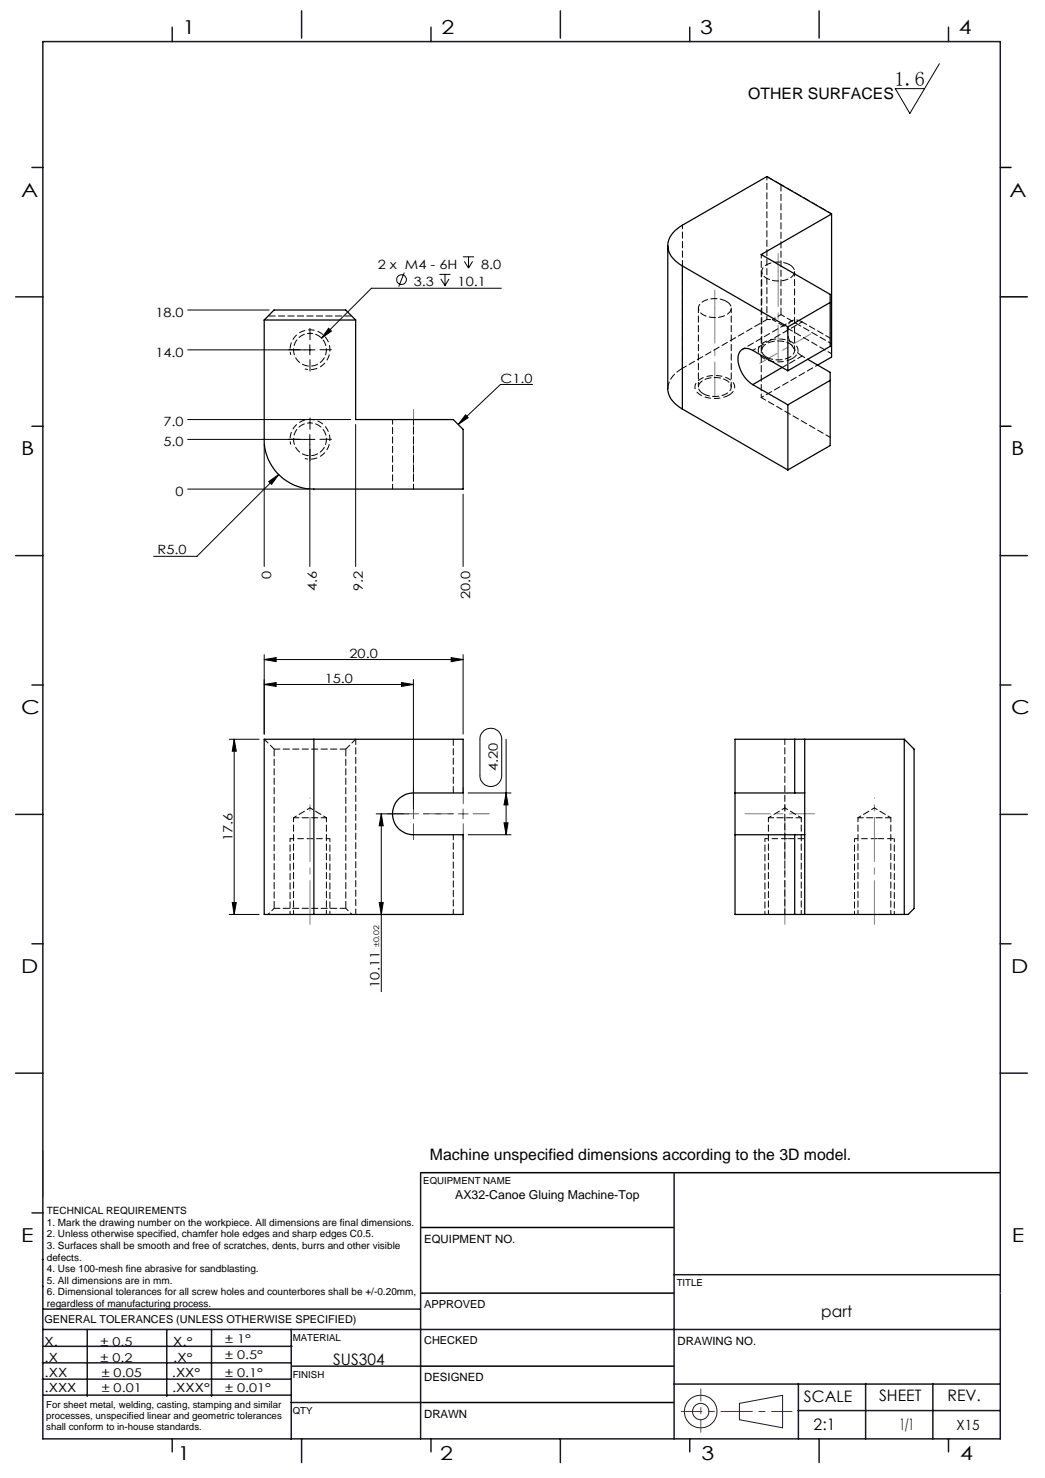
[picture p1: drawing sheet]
<svg xmlns="http://www.w3.org/2000/svg" width="210mm" height="297mm" viewBox="0 0 210 297" stroke-linecap="round" stroke-linejoin="round" font-family="sans-serif">
<g fill="none" stroke="#191924" stroke-width=".2">
<path d="M8.6 231.2v9.4M148.6 282l8.7-1.6v6.5l-8.7-1.6z"/>
<circle cx="140.8" cy="283.7" r="3.3"/>
<circle cx="140.8" cy="283.7" r="1.64"/>
</g>
<path d="M201 33.7h2.2M201 59.7h5.4M201 85.7h2.2M84.5 235.7h116.5M84.6 259.9h50.9M84.6 246.7h50.9M84.6 274.5h50.9M84.5 281.8h51" fill="none" stroke="#000" stroke-width=".3"/>
<path d="M136.9 283.6h22.3" fill="none" stroke="#f00" stroke-width=".2" stroke-dasharray="6.3 1.3 1.3 1.3" stroke-dashoffset="2.2"/>
<path d="M140.8 287.8v-8.7" fill="none" stroke="#f00" stroke-width=".2" stroke-dasharray="6.3 1.3 1.3 1.3" stroke-dashoffset="3.9"/>
<g fill="none" stroke="#191924" stroke-width=".3">
<path d="M8.6 8.4h192.4v280.7h-192.4zM34.6 5.5v2.9M60.6 2.2v5.5M86.6 5.5v2.9M112.6 2.2v5.5M138.6 5.5v2.9M164.6 2.2v5.5M190.6 5.5v2.9M6.4 33.7h2.2M3.1 59.7h5.5M6.4 85.7h2.2M3.1 111.7h5.5"/>
<path d="M201 111.7h5.4M6.4 137.7h2.2M201 137.7h2.2M3.1 163.7h5.5M201 163.7h5.4M6.4 189.6h2.2M201 189.6h2.2M3.1 215.6h5.5M201 215.6h5.4M84.5 235.7v53.4M135.5 235.7v53.4M6.4 243.7h2.2"/>
<path d="M8.5 253.1h.1M8.6 258.5h.1M135.5 256.1h65.5M8.5 277.1h49.9M8.5 273.9h49.9M8.6 267.2h192.4M8.6 263.1h75.9M8.8 270.5h49.9M17.5 267.2v13.4M33.5 267.2v13.4M42.5 267.2v13.4M58.5 267.2v22"/>
<path d="M58.6 274.5h26M135.5 278.1h65.5M160.4 278v11.1M174 278v11.1M187.5 278v11.1M8.8 280.3h49.7M34.6 289.1v2.6M58.5 281.8h26M60.6 289.1v4.8M86.6 289.1v2.6M112.6 289.1v4.8M138.6 289.1v2.6"/>
<path d="M160.4 283.5h40.5M164.6 289.1v4.8M190.6 289.1v2.6"/>
</g>
<path d="M201 259.9h.1" fill="none" stroke="#c0c0c0" stroke-width=".2"/>
<g fill="none" stroke="#000" stroke-width=".2">
<path d="M188.8 12.8l-6 10-2.9-5h5.9M81.2 54.8l-1.1 2.8M88.3 55.1h2.2M88.6 56.1l.8 1.3M89.4 55.1v2.3M90.2 56.1l-.8 1.3M93 51.6h2.3M93.3 52.5l.9 1.4M94.2 51.6v2.3M95 52.5l-.8 1.4M100.8 57.9h-26.2l-10 10.1M37.7 70.3h25.6"/>
<path d="M37.7 62.3h16.4M62.3 69.3v2M66 66l.6 .5-2 1.5zM107 77.3h-6.4l-8.5 8M37.7 88.3h25.6M37.7 98.3h24.4M37.7 84.3h32.8M53.1 89.3v24.5M54 96.8l2-1.4-1.4 1.9zM56 95.4l-16.4 16.4h-8.7M62.3 87.3v26.5M71.5 85.3v28.5"/>
<path d="M93.1 99.3v14.5M93.6 83.4l.5 .5-2 1.4zM53.1 132.5l2.4-.4v.9zM53.1 131.5v16M53.1 132.5h40M53.1 137.5l2.4-.3v.7zM53.1 137.5h30M80.7 137.2l2.4 .3-2.4 .4zM83.1 136.6v26M90.7 132.1l2.4 .4-2.4 .5zM93.1 131.5v16M46.1 148.6h6"/>
<path d="M47.1 148.6l.4 2.4h-.8zM47.1 148.6v35.2M94.1 159.3h8.6M97.2 146.8a2.21 2.21 0 0 1 2.4-.3 2.21 2.21 0 0 1 1.2 2.1v7.3a2.19 2.19 0 0 1-2.2 2.1 2.19 2.19 0 0 1-2.2-2.1v-7.3a2.14 2.14 0 0 1 .8-1.8zM101.7 159.3l.4 2.4h-.8zM101.7 148.6v19.1M75.6 163.5h6.5M76.6 163.5l.4 2.4h-.8zM76.6 163.5v35.8M94.1 167.7h8.6M101.3 165.3h.8l-.4 2.4zM46.1 183.8h6"/>
<path d="M46.7 181.4h.8l-.4 2.4zM76.2 181.4h.8l-.4 2.4z"/>
<circle cx="80.7" cy="56.2" r=".98"/>
</g>
<path d="M61.3 74.1a4 4 0 0 0 5-3.5 4 4 0 0 0-4.4-4.3 4 4 0 0 0-3.5 5M61.3 92.1a4 4 0 0 0 5-3.5 4 4 0 0 0-4.4-4.3 4 4 0 0 0-3.5 5" fill="none" stroke="#000" stroke-width=".2" stroke-dasharray="1.3 .6" stroke-dashoffset=".6" stroke-linecap="butt"/>
<path d="M146.5 79.4a1.71 1.71 0 0 0 1.1-1.6 1.71 1.71 0 0 0-1-1.6 5.9 5.9 0 0 0-6.5 .5 1.69 1.69 0 0 0 .8 2.8 6.3 6.3 0 0 0 5.6-.1M159.2 72.1a1.71 1.71 0 0 0 1.2-1.6 1.71 1.71 0 0 0-1.1-1.7 5.9 5.9 0 0 0-6.5 .6 1.69 1.69 0 0 0 .8 2.7 6.3 6.3 0 0 0 5.6 0" fill="none" stroke="#000" stroke-width=".2" stroke-dasharray="1.3 .6" stroke-dashoffset=".1" stroke-linecap="butt"/>
<path d="M158.2 168.5h3.5M176.2 168.5h3.5" fill="none" stroke="#000" stroke-width=".2" stroke-dasharray="1.3 .6" stroke-dashoffset="-.2" stroke-linecap="butt"/>
<path d="M153.7 168.5h4M171.7 168.5h4" fill="none" stroke="#000" stroke-width=".2" stroke-dasharray="1.3 .6" stroke-dashoffset=".5" stroke-linecap="butt"/>
<path d="M58.3 168.5h8" fill="none" stroke="#000" stroke-width=".2" stroke-dasharray="1.3 .6" stroke-dashoffset=".4" stroke-linecap="butt"/>
<g fill="none" stroke="#000" stroke-width=".2" stroke-dasharray="1.3 .6" stroke-dashoffset=".6">
<path d="M154.1 64.2h1.1M155.2 64.2l1.7-1M159.1 64.5l-9.9 5.7M161.2 64.7l-9.9 5.7M58.3 168.5v15.2M62.3 162.3l-3.3 2M65.6 164.3l-3.3-2M153.7 168.5v15.2M157.7 162.3l-3.3 2M161 164.3l-3.3-2M171.7 168.5v15.2M175.7 162.3l-3.3 2"/>
<path d="M179 164.3l-3.3-2M66.3 183.7v-15.2M179.7 183.7v-15.2"/>
</g>
<path d="M156.9 37.1l-2.8-1.6M156.9 63.2v-26.1M91.1 148.5v10.8M58.3 168.5h.1M157.7 168.5h.5M175.7 168.5h.5" fill="none" stroke="#000" stroke-width=".2" stroke-dasharray="1.3 .6"/>
<path d="M60.3 70.3h-2.3M62.3 68.3v-2.3M62.3 72.3v2.3M64.3 70.3h2.3M60.3 88.3h-2.3M62.3 86.3v-2.3M62.3 90.3v2.3M64.3 88.3h2.3" fill="none" stroke="#000" stroke-width=".2" stroke-dasharray="15.2 1.3 1.3 1.3"/>
<path d="M81.1 163.5h-3.2M83.1 163.5h1M83.1 163.5v-1M83.1 163.5h-1M83.1 163.5v1M83.1 161.5v-3.2M83.1 165.5v3.2M85.1 163.5h3.2M91.1 163.5h-3.2M93.1 161.5v-3.2M93.1 165.5v3.2M95.1 163.5h3.2" fill="none" stroke="#808000" stroke-width=".2" stroke-dasharray="15.2 1.3 1.3 1.3"/>
<path d="M91.1 163.5h-6" fill="none" stroke="#808000" stroke-width=".2" stroke-dasharray="15.2 1.3 1.3 1.3" stroke-dashoffset="14.1"/>
<path d="M92.1 163.5h2M93.1 162.6v1.9" fill="none" stroke="#808000" stroke-width=".2"/>
<path d="M83.1 82.3v14M163.7 163.5h-14" fill="none" stroke="#808080" stroke-width=".2" stroke-dasharray="15.2 1.3 1.3 1.3" stroke-dashoffset="10.1"/>
<path d="M162.9 67.1l-10.2 5.9" fill="none" stroke="#808080" stroke-width=".2" stroke-dasharray="15.2 1.3 1.3 1.3" stroke-dashoffset="11.2"/>
<path d="M156.4 54.6v-3.7M143.6 61.9v-3.6" fill="none" stroke="#808080" stroke-width=".2" stroke-dasharray="15.2 1.3 1.3 1.3"/>
<path d="M156.4 54.6v17.8M143.6 61.9v17.9" fill="none" stroke="#808080" stroke-width=".2" stroke-dasharray="15.2 1.3 1.3 1.3" stroke-dashoffset="8.2"/>
<path d="M62.3 164.3v-4M157.7 164.3v-4M175.7 164.3v-4" fill="none" stroke="#808080" stroke-width=".2" stroke-dasharray="15.2 1.3 1.3 1.3" stroke-dashoffset="15.2"/>
<path d="M62.3 164.3v21.4M157.7 164.3v21.4M175.7 164.3v21.4" fill="none" stroke="#808080" stroke-width=".2" stroke-dasharray="15.2 1.3 1.3 1.3" stroke-dashoffset="6.4"/>
<g fill="#000">
<path d="M54 96.8l.6 .5 1.4-1.9zM66 66l-1.4 2 2-1.5zM93.6 83.4l.5 .5-2 1.4z"/>
<path d="M53.1 137.5l2.4-.3v.7zM80.7 137.2l2.4 .3-2.4 .4z"/>
<path d="M90.7 132.1l2.4 .4-2.4 .5zM53.1 132.5l2.4-.4v.9z"/>
<path d="M76.6 163.5l.4 2.4h-.8zM76.2 181.4h.8l-.4 2.4zM101.7 159.3l.4 2.4h-.8zM101.3 165.3h.8l-.4 2.4z"/>
<path d="M46.7 181.4h.8l-.4 2.4zM47.1 148.6l.4 2.4h-.8z"/>
</g>
<g fill="none" stroke="#000" stroke-width=".25">
<path d="M134.2 49.4v28.7a4.9 4.9 0 0 0 2.9 4.1M137.1 53.4v28.8M137.1 53.4l21.2 12.3M167.1 43l-13-7.5-17 9.8a4.7 4.7 0 0 0-2.8 4.8 5.6 5.6 0 0 0 2.8 3.3M167.1 43l-14.1 8.1 13.8 8.1v10.4l-8.5 4.9M167.1 43v28.8l-2.8 1.6M53.1 64.3v24a9.9 9.9 0 0 0 10 10h30v-12l-2-2h-19.6v-20M53.1 64.3l2-2h14.4l2 2M53.1 64.3h18.4M151.3 77.3l7 4M157.2 73.8l-5.9 3.5M158.3 74.5l-7-4.1a1.84 1.84 0 0 0-2.2-.1 1.84 1.84 0 0 0-.8 2.1 6.6 6.6 0 0 0 3 4.9"/>
<path d="M158.3 65.7v8.8M162.3 72.2l4.5 2.6v14.7l-8.5 4.9M166.8 60.8l-8.5 4.9M166.8 76.4l-8.5 4.9M137.1 82.2l21.2 12.2M158.3 81.3v13.1M63.1 148.6h30v10.7h-10a4.2 4.2 0 0 0-4.2 4.2 4.2 4.2 0 0 0 4.2 4.2h10v16.1h-30M63.1 148.6h-10v35.2h10M63.1 148.6v35.2M147.7 159.3v8.4M147.7 159.3h14M159.7 148.6v10.7"/>
<path d="M161.7 159.3v8.4M161.7 148.6v10.7M181.7 148.6l2 1.9v32.1l-1.2 1.2h-34.8v-16.1M181.7 148.6h-34v10.7M181.7 148.6v35.2M147.7 167.7h14M159.7 167.7v16.1M161.7 167.7v16.1"/>
</g>
<path d="M166.8 67.9l-5.6-3.2M55.1 150.5l-2-2M69.5 150.5l2-2M65.6 164.3h-6.6M91.1 167.7v16M161 164.3h-6.6M179 164.3h-6.6M71.5 183.7v-35.2M157.7 183.7v-35.2" fill="none" stroke="#000" stroke-width=".2" stroke-dasharray="1.3 .6" stroke-dashoffset=".2"/>
<path d="M53.9 183.7l1.2-1.2M70.7 183.7l-1.2-1.2" fill="none" stroke="#000" stroke-width=".2" stroke-dasharray="1.3 .6" stroke-dashoffset=".9"/>
<path d="M161.2 64.7a1.84 1.84 0 0 0-2.2-.2 1.84 1.84 0 0 0-.8 2.1 6.6 6.6 0 0 0 3 4.9M55.1 150.5h14.4M69.5 182.5h-14.4" fill="none" stroke="#000" stroke-width=".2" stroke-dasharray="1.3 .6" stroke-dashoffset=".1"/>
<path d="M158.7 53.2a1.42 1.42 0 0 1 1 1.4 1.42 1.42 0 0 1-1 1.3 4.6 4.6 0 0 1-5.4-.7 1.5 1.5 0 0 1 1.1-2.2 5.2 5.2 0 0 1 4.3 .2M134.2 78.1a5 5 0 0 1 2.9-4.1M141.3 79.1a1.42 1.42 0 0 1-1-1.3 1.42 1.42 0 0 1 1-1.4 4.6 4.6 0 0 1 5.4 .7 1.5 1.5 0 0 1-1.1 2.2 5.2 5.2 0 0 1-4.3-.2M146 60.6a1.42 1.42 0 0 1 .9 1.3 1.42 1.42 0 0 1-.9 1.4 4.6 4.6 0 0 1-5.4-.7 1.5 1.5 0 0 1 1.1-2.2 5.2 5.2 0 0 1 4.3 .2M154 71.8a1.42 1.42 0 0 1-.9-1.4 1.42 1.42 0 0 1 .9-1.3 4.6 4.6 0 0 1 5.5 .7 1.5 1.5 0 0 1-1.1 2.1 5.2 5.2 0 0 1-4.4-.1M69.5 150.5v32M55.1 182.5v-32" fill="none" stroke="#000" stroke-width=".2" stroke-dasharray="1.3 .6" stroke-dashoffset="-.1"/>
<path d="M154.1 35.5v28.7M156.9 37.1l10.2 5.9M137.1 74v-28.7M153 79.9v-28.8M167.1 69.1l-10.2-5.9M59 164.3v19.4M154.4 164.3v19.4M172.4 164.3v19.4M65.6 183.7v-19.4M161 183.7v-19.4M179 183.7v-19.4" fill="none" stroke="#000" stroke-width=".2" stroke-dasharray="1.3 .6" stroke-dashoffset=".5"/>
<path d="M153.1 54.6v15.8M140.3 61.9v15.9M146.9 77.8v-15.9M153 79.9l13.8 8M159.7 70.4v-15.8M161.2 71.5l-4 2.3M78.9 84.3v14M83.1 84.3v14" fill="none" stroke="#000" stroke-width=".2" stroke-dasharray="1.3 .6" stroke-dashoffset=".3"/>
<path d="M62.3 67a3.3 3.3 0 0 1 2.9 4.8 3.3 3.3 0 0 1-5.6 .4 3.3 3.3 0 0 1 2.2-5.2h.5M153 79.9l11.3-6.6M62.3 85a3.3 3.3 0 0 1 2.9 4.8 3.3 3.3 0 0 1-5.6 .4 3.3 3.3 0 0 1 2.2-5.2h.5" fill="none" stroke="#000" stroke-width=".2" stroke-dasharray="1.3 .6" stroke-dashoffset=".8"/>
<path d="M53.9 63.5h16.8" fill="none" stroke="#000" stroke-width=".2" stroke-dasharray="1.3 .6" stroke-dashoffset="-.2"/>
<path d="M161.2 71.5l1.1 .7" fill="none" stroke="#000" stroke-width=".2" stroke-dasharray="1.3 .6" stroke-dashoffset=".7"/>
<path d="M137.1 74l17-9.8M155.2 64.2l11.9 6.9" fill="none" stroke="#000" stroke-width=".2" stroke-dasharray="1.3 .6" stroke-dashoffset=".4"/>
<text font-size="4.1" x="179.8" y="17.2">1.6</text>
<g font-size="3.9">
<text x="36.7" y="6.9">1</text>
<text x="88.7" y="6.9">2</text>
<text x="140.7" y="6.9">3</text>
<text x="192.7" y="6.9">4</text>
<text x="4.2" y="39.5">A</text>
<text x="202.9" y="39.5">A</text>
<text x="4.2" y="91.5">B</text>
<text x="203.2" y="91.5">B</text>
<text x="4.2" y="143.5">C</text>
<text x="203.2" y="143.5">C</text>
<text x="4.2" y="195.5">D</text>
<text x="203.2" y="195.5">D</text>
<text x="4.2" y="249.6">E</text>
<text x="203.3" y="249.6">E</text>
<text x="35.7" y="293.4">1</text>
<text x="88.4" y="293.4">2</text>
<text x="141" y="293.4">3</text>
<text x="193" y="293.4">4</text>
</g>
<g font-size="3.2">
<text x="150.4" y="20">OTHER SURFACES</text>
<text x="86.4" y="233.1">Machine unspecified dimensions according to the 3D model.</text>
<text x="165" y="264.6">part</text>
<text x="67" y="274.2">SUS304</text>
<text x="161.6" y="281.7">SCALE</text>
<text x="176.7" y="281.5">SHEET</text>
<text x="190.4" y="281.5">REV.</text>
<text x="163.5" y="287.4">2:1</text>
<text x="180.8" y="287.4">1/1</text>
</g>
<text font-size="2.8" x="192.2" y="287.3">X15</text>
<g font-size="2.6">
<text x="75.9" y="54">2 x M4 - 6H</text>
<text x="83.1" y="57.5">3.3</text>
<text x="92" y="57.5">10.1</text>
<text x="96.7" y="54">8.0</text>
<text x="31.2" y="63.7">18.0</text>
<text x="31.2" y="71.7">14.0</text>
<text x="100.6" y="76.9">C1.0</text>
<text x="32.8" y="89.7">5.0</text>
<text x="32.8" y="85.7">7.0</text>
<text x="35.3" y="99.7">0</text>
<text x="31.7" y="111.4">R5.0</text>
<text x="54.5" y="116.3" transform="rotate(-90 54.5 116.3)">0</text>
<text x="63.7" y="118.7" transform="rotate(-90 63.7 118.7)">4.6</text>
<text x="72.9" y="118.7" transform="rotate(-90 72.9 118.7)">9.2</text>
<text x="94.5" y="120.3" transform="rotate(-90 94.5 120.3)">20.0</text>
<text x="65.2" y="137.2">15.0</text>
<text x="70.2" y="132.2">20.0</text>
<text x="100" y="155" transform="rotate(-90 100 155)">4.20</text>
<text x="46.7" y="169" transform="rotate(-90 46.7 169)">17.6</text>
<text x="76.3" y="198.5" transform="rotate(-90 76.3 198.5)">10.11</text>
</g>
<g font-size="2.5">
<text x="91.5" y="240.9">AX32-Canoe Gluing Machine-Top</text>
<text x="8.9" y="273.6">.X</text>
<text x="8.9" y="270.4">X.</text>
<text x="34.8" y="273.7">.X°</text>
<text x="34.8" y="270.5">X.°</text>
<text x="9" y="276.7">.XX</text>
<text x="9" y="279.7">.XXX</text>
<text x="34.5" y="276.7">.XX°</text>
<text x="34.6" y="279.8">.XXX°</text>
</g>
<g font-size="2.4">
<text x="45.2" y="270">± 1°</text>
<text x="20.2" y="270.4">± 0.5</text>
<text x="20.2" y="273.7">± 0.2</text>
<text x="45.2" y="273.2">± 0.5°</text>
<text x="20.4" y="279.7">± 0.01</text>
<text x="20.4" y="276.7">± 0.05</text>
<text x="45.2" y="276.7">± 0.1°</text>
<text x="45.2" y="279.7">± 0.01°</text>
</g>
<g font-size="2.3">
<text x="85.2" y="249.7">EQUIPMENT NO.</text>
<text x="136.2" y="270.2">DRAWING NO.</text>
<text x="85.2" y="277.6">DESIGNED</text>
<text x="85.2" y="284.9">DRAWN</text>
</g>
<g font-size="2.2">
<text x="85.2" y="262.8">APPROVED</text>
<text x="8.9" y="265.9">GENERAL TOLERANCES (UNLESS OTHERWISE SPECIFIED)</text>
<text x="85.2" y="270.1">CHECKED</text>
</g>
<g font-size="2">
<text x="9.4" y="244">TECHNICAL REQUIREMENTS</text>
<text x="9.4" y="246.3">1. Mark the drawing number on the workpiece. All dimensions are final dimensions.</text>
<text x="9.4" y="248.6">2. Unless otherwise specified, chamfer hole edges and sharp edges C0.5.</text>
<text x="9.4" y="251">3. Surfaces shall be smooth and free of scratches, dents, burrs and other visible</text>
<text x="9.4" y="253.3">defects.</text>
<text x="9.4" y="255.6">4. Use 100-mesh fine abrasive for sandblasting.</text>
<text x="9.4" y="258">5. All dimensions are in mm.</text>
<text x="9.4" y="260.3">6. Dimensional tolerances for all screw holes and counterbores shall be +/-0.20mm,</text>
<text x="9.4" y="262.6">regardless of manufacturing process.</text>
</g>
<g font-size="1.9">
<text x="85.1" y="238">EQUIPMENT NAME</text>
<text x="136" y="258.5">TITLE</text>
<text x="58.8" y="269.5">MATERIAL</text>
<text x="58.8" y="276.9">FINISH</text>
<text x="9.3" y="282.9">For sheet metal, welding, casting, stamping and similar</text>
<text x="9.3" y="285.2">processes, unspecified linear and geometric tolerances</text>
<text x="9.3" y="287.4">shall conform to in-house standards.</text>
<text x="58.8" y="284.2">QTY</text>
</g>
<text font-size="1.5" x="76.2" y="190.3" transform="rotate(-90 76.2 190.3)">±0.02</text>
</svg>
